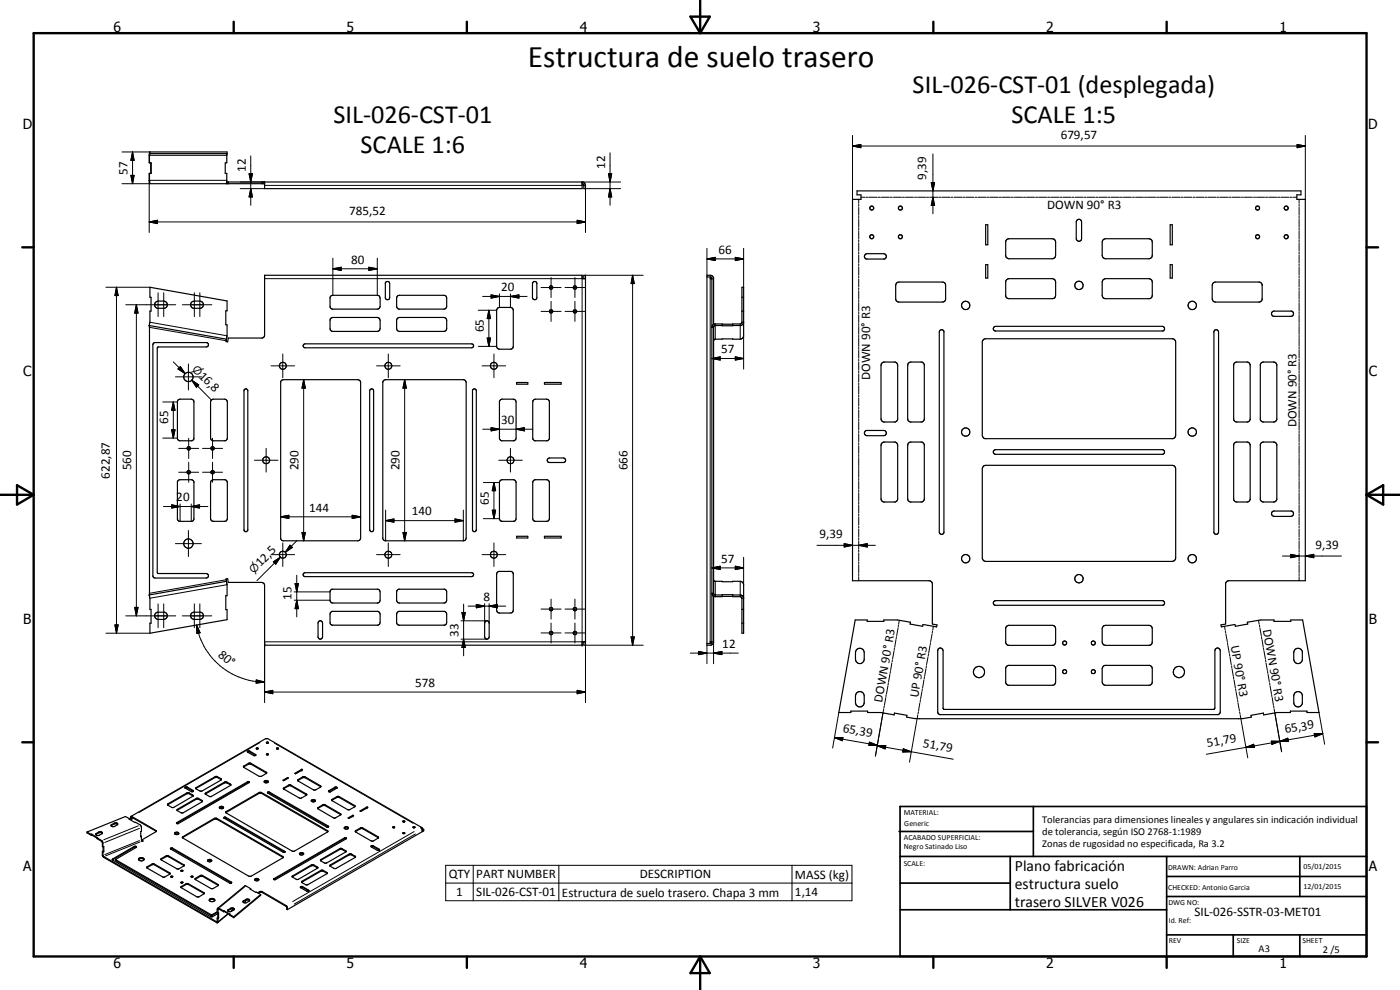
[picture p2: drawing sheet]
<svg xmlns="http://www.w3.org/2000/svg" width="420mm" height="297mm" viewBox="0 0 420 297" stroke-linecap="round" stroke-linejoin="round" font-family="sans-serif">
<g fill="none" stroke="#000" stroke-width=".35">
<path d="M44.8 54.1h.1M44.8 54.1l.1 .2M44.9 52v2.1M44.9 54.1v1M44.9 55.1h34.5M44.9 55.1h.1M45 45.6h23.1v3.3h-.5v3.1h.5l-.2 3.1M45 45.6l-.2 .8v2.5h.6v3.1h-.6v2.1M45 46.1l-.1 2.8M45 45.6v.5M45 46.1h23.1M45.2 48.9v3.1"/>
<path d="M68 54.6h107l.5 .4 .2 .6M68.3 54.6v.5M68.5 54.6v.5M79.4 54.6v2h95.3v-2M174.7 55.1l.5 .4v1.1h.5v-1M175.2 55.6h.5M257.2 57.3h133.2v1.2h-1.2v1.3h2.5v114.4l-23.3 .1-.6 .7v12.2l-1.4 .3 .2 .6 4-.7 .1 .5 3.8-.7-.2-.5 4.1-.7h3.9v.4h5.1v-.4h3.5l4.9 27.8h-3.6v-.4h-4.9v.4h-4l-4 .7-.1-.5-3.8 .6 .1 .6-3.8 .4h-95.8l-3.8-.4 .1-.6-3.8-.6-.1 .5-3.9-.7h-4v-.4h-5.1v.4h-3.6l5-27.8h3.6v.4h4.9v-.4h4.1l4 .7-.2 .5 3.8 .7 .1-.5 4.1 .7 .1-.6-1.4-.3v-12.2l-.6-.7-23.3-.1v-114.4h2.5v-1.3h-1.2zM259.7 76.4l.5-.3h5a.82 .82 0 0 1 .8 .7 .82 .82 0 0 1-.6 .9h-5.4a.82 .82 0 0 1-.3-1.3zM295.8 67.4h.6v6h-.6zM295.8 79.4h.6v4h-.6zM302.2 71.8l.6-.2 13.2 .1 .6 .3 .2 .6-.1 4.5-.9 .5h-13.2l-.8-.8v-4.4zM323.2 66a.79 .79 0 0 1 .9-.1 .79 .79 0 0 1 .5 .7v5a.8 .8 0 0 1-.8 .8 .8 .8 0 0 1-.8-.8v-5z"/>
<path d="M331.2 71.8l.6-.2 13.5 .2 .4 .4 .1 .4-.1 4.5-.9 .5h-13.2l-.6-.3-.2-.7v-4zM351.2 67.4h.6v6h-.6zM351.2 79.4h.6v4h-.6zM44.8 97.7l.2-1v-3.4h.3v-4.1h-.3v-3l23.1 4.1v3h-.3v4.2h.3l-.1 4.3M44.8 97.7h.1M44.8 97.7l23.2 4.1M44.8 97.7v80.8M46.6 90.8l.8-.5h1.7a1.09 1.09 0 0 1 1.1 1 1.09 1.09 0 0 1-.9 1.2h-2.1a1.1 1.1 0 0 1-.6-1.7zM57.4 90.8l.7-.4 1.9-.1a1.1 1.1 0 0 1 1.1 1 1.1 1.1 0 0 1-.9 1.2h-2.1a1.08 1.08 0 0 1-.7-1.7zM99.1 95.7l.8-.5h13.3l.6 .3 .3 .6v2.5l-.3 .6-.6 .2h-13.6l-.5-.4-.1-.4zM99.3 88.8l.6-.2h13.5l.4 .2 .3 .7v2.4l-.7 .9h-13.8l-.5-.5-.1-.4v-2.4zM115.9 84.6l.7-.1 .4 .6v4.2a.67 .67 0 0 1-.6 .6 .67 .67 0 0 1-.8-.4v-4.6z"/>
<path d="M119.3 95.5l.6-.3 13.5 .1 .4 .2 .3 .6-.1 2.7-.2 .4-.6 .2h-13.5l-.4-.2-.3-.6v-2.5zM119.3 88.8l.6-.2 13.7 .1 .5 .8-.1 2.7-.6 .6h-13.7l-.7-.9v-2.4zM149.3 92.5l.6-.3h3.3l.8 .5v11.2v.5l-.6 .3-3.5 .1-.6-.3-.2-.4-.1-11zM160.1 84.6l.6-.1 .4 .4v4.6a.67 .67 0 0 1-.7 .4 .67 .67 0 0 1-.6-.6v-4.2zM175.2 83.6v-1h.5v111h-.5v-1M175.7 83.6h-1v-1h-95.3l-.1 18.4-.7 .4h-10.1l-.2 1.2-.5-.1 .2-.7M212.2 83.1h1.1l.3 .3v109.3l-.3 .4h-1.1M213.1 83.1v.5h.5M214.2 97.3v-13.9l-.6-.7-1.4-.1v111h1.2l.8-.8v-13.9M214.7 97.2v.5M216.7 97.7h-2.2l-.3 .4v80l.3 .4h2.2M216.7 97.3h3.2"/>
<path d="M222.7 96.7v-10.5h.5l-.2 15-.8 .6h-7.7l-.3 .4M222.7 93.3h.5M222.7 96.7h.5l-.4 .8-.4 .2h-2.5M222.7 89.2h.5M222.7 96.7l-.5 .5h-2.3v.5h-3.2v-.5h-2.3l-.7 .6-.1 .4h.6M269.2 84.8l.6-.2 13.4 .1 .6 .7-.1 4.7-.5 .5h-.4h-13.4l-.5-.5-.1-.5v-4zM282.1 99.1l.8-.1 .4 .4v60.4a.71 .71 0 0 1-.8 .5 .71 .71 0 0 1-.6-.7v-60zM298.3 98.2l.5-.3h50a.72 .72 0 0 1 .7 .6 .72 .72 0 0 1-.5 .8h-50.4l-.5-.6zM302 84l.8-.4 13.2 .1 .6 .3 .2 .6v4a.94 .94 0 0 1-1 1l-13.4-.1-.6-.6v-4.5zM331.2 83.9l.6-.3 13.2 .1a.95 .95 0 0 1 .8 .9v4a.93 .93 0 0 1-1 1l-13.4-.1-.6-.9v-4zM364 85l.8-.4 13.4 .1 .6 .7-.1 4.7-.5 .5h-.4h-13.4l-.4-.3-.2-.7v-4zM364.4 99.2a.69 .69 0 0 1 .8-.3 .69 .69 0 0 1 .5 .7v60a.71 .71 0 0 1-.6 .7 .71 .71 0 0 1-.8-.5z"/>
<path d="M381.8 93.6l.4-.3h5.4a.82 .82 0 0 1 .6 .8 .82 .82 0 0 1-.6 .8h-5.4a.8 .8 0 0 1-.4-1.3zM46.1 103l.3-.2h15.6a.66 .66 0 0 1 .6 .7 .66 .66 0 0 1-.7 .6h-14.4l-.3 .3v67.3l.2 .4h14.5a.68 .68 0 0 1 .7 .7 .68 .68 0 0 1-.7 .6h-15.3h-.4l-.3-.6v-69.4zM73.4 116.8l.6-.1 .4 .4v42l-.4 .4h-.4l-.4-.4v-42zM84.3 114.3l.7-.4h22.4l.7 .4 .1 47.1-.4 .8-22.8 .1-.4-.1-.4-.5zM91.1 103.4l.5-.2h50a.59 .59 0 0 1 .5 .6 .59 .59 0 0 1-.5 .6h-50l-.6-.5zM111.1 116.9l.6-.2 .4 .6v41.6a.59 .59 0 0 1-.6 .6 .59 .59 0 0 1-.6-.6zM115.1 114.2l.6-.3h23.4l.7 .4 .1 47.1-.4 .8-23.8 .1-.4-.1-.4-.5v-47.1zM141.9 116.9l.5-.2 .5 .4v42l-.3 .4h-.4l-.4-.4zM155.1 114.8h3.3v.5h-3.3zM163.4 114.8h5v.5h-5zM264.6 109l.6-.4h3.4l.8 .8v16.5l-.8 .7h-3.4l-.7-.5-.1-16.5zM272.6 109l.6-.4h3.4l.8 .8v16.5l-.8 .7h-3.4l-.7-.5-.1-16.5z"/>
<path d="M295.2 101.9l.4-.3 56.6 .1 .6 .9-.1 28.5-.7 .5-56.7-.1-.5-.9v-28zM370.4 109l.6-.4h3.4l.8 .8v16.5l-.8 .7h-3.4l-.8-.7v-16.5zM378.4 109l.6-.4h3.4l.8 .8v16.5l-.8 .7h-3.4l-.7-.5-.1-16.7zM53.5 120l.5-.2h3.4l.6 .2 .2 .4v11.3l-.6 .5h-3.8l-.6-.5v-11.3zM63.4 120l.6-.2h3.4l.6 .2 .2 .4v11l-.1 .5-.5 .3h-3.8l-.6-.5v-11.1zM150.1 120l.6-.2h3.3l.6 .2 .2 .4 .1 11-.1 .5-.5 .3h-3.8l-.6-.5v-11.3zM160 120.2l.7-.4h3.3l.5 .1 .4 .5v11.3l-.7 .5h-3.7l-.5-.3zM164.4 137.7l.5-.3h4.2a.68 .68 0 0 1 .7 .7 .68 .68 0 0 1-.7 .7h-4.2a.66 .66 0 0 1-.6-.4 .66 .66 0 0 1 .1-.7zM259.7 129.4l.3-.2h5.4a.8 .8 0 0 1 .6 .8 .8 .8 0 0 1-.8 .7h-5a.79 .79 0 0 1-.7-.5 .79 .79 0 0 1 .2-.8zM264.8 132.8l.4-.2h3.4l.8 .8v16.5l-.8 .7h-3.4l-.7-.5-.1-16.5zM272.6 133l.6-.4h3.4l.8 .8v16.5l-.8 .7h-3.4l-.7-.5-.1-16.5zM295.2 139.8l.6-.2h56l.7 .2 .3 .8-.1 27.3-.9 .5-56.5-.1-.5-.9v-26.8z"/>
<path d="M298.3 135.2l.5-.3h50a.72 .72 0 0 1 .7 .6 .72 .72 0 0 1-.5 .8h-50.4l-.5-.6zM370.4 133l.6-.4h3.4l.8 .8v16.5l-.8 .7h-3.4l-.8-.7v-16.5zM378.4 133l.6-.4h3.4l.8 .8v16.5l-.8 .7h-3.4l-.7-.5-.1-16.7zM53.5 144.2l.3-.3h3.8l.6 .7v11.2l-.4 .5-3.8 .1-.4-.1-.4-.5v-11.2zM63.4 144.2l.4-.3h3.8l.6 .7v11l-.4 .7-3.8 .1-.6-.2-.2-.4v-11zM150.1 144.2l.4-.3h3.8l.5 .7 .1 11-.4 .7-3.8 .1-.4-.1-.4-.5v-11.2zM160 144.4l.5-.5h3.7l.7 .7v11.2l-.4 .5-3.8 .1-.7-.4zM381.8 153.5l.4-.2h5.4a.82 .82 0 0 1 .6 .9 .82 .82 0 0 1-.8 .7h-5a.82 .82 0 0 1-.7-.5 .82 .82 0 0 1 .1-.9zM44.8 178.5h.1M44.8 178.6h.1M44.8 178.5v.1M68 174.4l.1 4.3h-.3v4.2h.3v3l-23.1 4.1v-3h.3v-4.2h-.3l-.2-4.2"/>
<path d="M68 174.4l-.2-.7 .5-.1 .2 1.2h10.1l.7 .4 .1 18.4h95.3v-1h1M68 174.4l-23.2 4.1M91.2 172l50.4-.2a.59 .59 0 0 1 .5 .6 .59 .59 0 0 1-.5 .6h-50a.59 .59 0 0 1-.6-.4 .59 .59 0 0 1 .2-.6zM99.1 177.2l.5-.4h13.8l.4 .2 .3 .6v2.5l-.3 .6-.6 .2h-13.6l-.5-.4-.1-.4zM119.3 177l.4-.2h13.7l.4 .2 .3 .6-.1 2.7-.4 .5-.4 .1-13.7-.1-.5-.7v-2.5zM149.5 171.5l3.9-.1 .6 .4v11.3v.4l-.6 .4h-3.5l-.6-.2-.2-.4-.1-11zM155.1 160.9h3.3v.5h-3.3zM163.4 160.9h5v.5h-5zM214.2 173.9l.3 .5h7.7l.8 .6 .2 15h-.5v-10.5M214.2 178h-.6a1.01 1.01 0 0 0 1.1 1M214.7 179h2v-.6h3.2v.6h2.3l.5 .5M214.7 178.5v.5"/>
<path d="M216.7 178.9h3.2M219.9 178.5l2.7 .1 .6 .9h-.5M46.6 184.1l.6-.4h2.1a1.09 1.09 0 0 1 .9 1.2 1.09 1.09 0 0 1-1.1 .9h-1.7a1.1 1.1 0 0 1-.8-1.7zM57.4 184.1l.7-.4h2.1a1.1 1.1 0 0 1 .9 1.2 1.1 1.1 0 0 1-1.1 .9h-1.7a1.1 1.1 0 0 1-1-.6 1.1 1.1 0 0 1 .1-1.1zM95.6 186.6l.6-.3 .6 .4v4.4a.68 .68 0 0 1-.7 .7 .68 .68 0 0 1-.6-.7zM99.1 183.9l.5-.5h13.8l.5 .5 .2 .4v2.5l-.3 .6-.4 .2h-13.8l-.5-.4-.1-.4zM119.3 183.7l.4-.3h13.7l.5 .5 .2 .4-.1 2.7-.6 .6h-13.7l-.4-.2-.3-.6v-2.5zM145.6 186.6a.67 .67 0 0 1 .7-.3 .67 .67 0 0 1 .5 .6v4.2a.68 .68 0 0 1-.7 .7 .68 .68 0 0 1-.7-.7zM213.6 192.6h-.5v.5M222.7 182.8h.5M222.7 187h.5M257 195a1.32 1.32 0 0 1 1.4-.4 1.32 1.32 0 0 1 1 1.2v2a1.31 1.31 0 0 1-1.3 1.3 1.31 1.31 0 0 1-1.4-1.3v-2z"/>
<path d="M281.5 194.8a.82 .82 0 0 1 .9-.4 .82 .82 0 0 1 .6 .8v17.4l.4 .3h80.8l.4-.5v-17.2a.8 .8 0 0 1 .8-.8 .8 .8 0 0 1 .8 .8v18.4l-.6 .8h-83.6l-.5-.4-.1-.4zM298.3 180.5l.5-.3h50a.72 .72 0 0 1 .7 .6 .72 .72 0 0 1-.5 .8h-50.4l-.5-.6zM302 188l.8-.4 13.2 .1 .6 .3 .2 .6-.1 4.5-.4 .4-.5 .1-13.4-.1-.6-.7v-4.4zM331.2 187.8l.6-.2h13l.8 .4 .2 .6v4l-.1 .5-.4 .4-13.5 .1a1 1 0 0 1-1-1v-4zM331.2 199.9l.4-.3 13.7 .1 .4 .5 .1 .4-.1 4.5-.7 .5h-13.4l-.4-.2-.4-.8v-4zM388.7 194.8a1.33 1.33 0 0 1 2.2 .7v2.6a1.31 1.31 0 0 1-1.5 1 1.31 1.31 0 0 1-1.1-1.3v-2zM257.2 207.8a1.3 1.3 0 0 1 1.4-.2 1.3 1.3 0 0 1 .8 1.2v2a1.31 1.31 0 0 1-1.3 1.3 1.31 1.31 0 0 1-1.4-1.3v-2zM302 200l.6-.4h13.4l.6 .4 .2 .6v4.3l-.8 .7h-13.4l-.8-.7v-4.5zM388.7 207.8a1.33 1.33 0 0 1 2.2 .7v2.6a1.31 1.31 0 0 1-1.5 1 1.31 1.31 0 0 1-1.1-1.3v-2zM55.6 236.4h.6l1.8 1M55.6 236.5v-.3l.5-.1 1.8 1.1 .1 .3M55.6 236.5l1.8 1h.6"/>
<path d="M55.9 236.3l-.3 .2M57.9 238.9l-1.1-.7h-.7l-5.8 3.3M58.7 236.5h.1M61.6 238l5.8-3.3h.7l1.1 .6v.3l-5.8 3.4h-.5l-1.3-.7zM66.4 234l-.1-.4-1.2-.6h-.4l-6 3.5M66.4 234l-1.3-.8h-.4l-5.9 3.4M66.4 234l-6 3.4-1.7-.9M69.2 235.6l-1.1-.7h-.7l-5.8 3.4M73.1 230.2l1.5-.9 .6-.1 4.8 2.8M73.1 230.2l4.8 2.8 .6-.1 1.5-.9M73.1 230.2v-.3l1.5-.9h.6l4.7 2.7 .1 .3M74.2 225.6l.1 .1"/>
<path d="M74.2 225.6l.2-.3h.5l1.9 1.3M74.3 225.7l1.8 1 .7-.1M74.6 225.5l-.3 .2M74.7 225.5l2 1.1M74.7 225.5l-.4 .1M74.8 234.8l-.4-.1-21.3 12.4M77 224.7h.4M77.5 224.5l-.5-.1v.3M77.5 224.5v.1M77.5 224.6l-.5 .1M79.3 234.7l.4-.3 .8 .3M79.3 234.7v-.1a.67 .67 0 0 1 .6-.4 .67 .67 0 0 1 .6 .4v.1"/>
<path d="M79.3 234.7l.6 .2 .6-.2M80 226.2l.5 .2-.3 .1zM80 226.4h.5M80 222.9h.5M80.3 237.7v.1M80.3 237.9h.5l17.8 10.3M80.3 237.7h.5l17.8 10.4-.6 .1-17.7-10.2zM83.1 224.7h.4M83.6 224.6l-.1 .1M83.6 224.5l-.5-.1v.3M83.6 224.5v.1M85.1 236.7l1.5-.9h.6l4.8 2.7"/>
<path d="M85.1 236.7l.1-.3 1.5-.9h.5l4.7 2.7 .1 .3M85.1 236.7l5 2.8 1.9-1M86.3 233.3v.2M86.3 233.3l.3 .1-1.5 .8M86.3 233.3l-1.4 .8 .2 .1M86.3 233.5h.1M86.3 233.5l-1.2 .7M88.5 232l2.1-1.2 .2 .1-2.1 1.3zM89.4 234.2l1.4-.9h.6l4.9 2.8M89.4 234.3l4.9 2.8 2-1M89.4 234.3v-.3l1.4-.9 .6-.1 4.8 2.8 .1 .3M90.6 230.8v.3"/>
<path d="M98.6 237.3l2-1.2 .6 .2-2 1.3-.5-.1zM101.1 236.5l-.5-.1-1.9 1.1M26.1 249.6l1.3 .8M26.1 249.6v.3l1.3 .7M27.4 250.4v.2M27.5 250.5l-.1 .1M27.5 250.3v.2M27.5 250.3l-.1 .1M27.5 250.5l1.6 1M27.5 250.3l1.8 1-.2 .1M29.1 251.4l1.5 .8M29.1 251.4v.2l1.5 .9"/>
<path d="M30.6 252.5l.1 1.5h.4v1.6M30.6 252.2l.3 .6v2.6M30.6 252.2v.3M30.7 250l-.9-.2-1 .6M30.7 250l-.2-.4h-.6l-1 .5-.1 .3M30.7 255.5v1.1l.4 .7M30.7 256.5l.2 .2M30.7 255.5l.2 .2M30.7 250l-1.2 .7-.7-.3M30.9 256.7l.2 .3M30.9 255.7v1M30.9 255.4l.2 .2"/>
<path d="M30.9 255.4l-.2 .1M31.1 257v.3M31.1 257l33.9 19.6M31.1 257.3l33.9 19.5M31.1 255.6l-.2 .1M33.4 247.5l1.1-.6h.6l.2 .3-1.2 .8-.7-.1zM34.7 257.9l28.7 16.5 1.8-.8M35.3 247.4l-.7-.3-1.3 .7M38.9 245.7l-.1 .1 3.3 1.7 .2 .3 .1 1.6-.2 .1v1.6l.2-.1M38.9 245.7v.2M38.9 245.7l-1.2-.7-11.6 4.6M39.3 245l7.6 4.3-4.3 2.7"/>
<path d="M39.3 245l-.2 .7 .3 .2M39.3 245l40.4-23.4h.6l46.3 26.7M39.4 245.9l.1-.7 7.4 4.3M40 245.5l-.6 .4M40.9 254.3l-.1-.4-.5 .1-6.6 3.9 29.5 17.1h.6l1.6-.8M40.9 254.3l-6.1 3.5-.1 .4 28.7 16.5 1.8-.9M40.9 254.3l-.6-.1-6.6 3.8M41.6 257.9a.83 .83 0 0 1 .8-.6 .83 .83 0 0 1 .8 .6M41.6 257.9a1.04 1.04 0 0 0 1.6 0M41.6 257.9a1.08 1.08 0 0 1 1.7 0M42.2 250.9l.2 .1M42.4 251v1.1l.3 .3"/>
<path d="M42.6 252l.4 .3h-.4M42.6 252v.3M48.3 257.9l1.7-.9h.4l4.9 2.8M48.3 257.9l4.9 2.8h.4l1.7-1M48.3 257.9l.1-.3 1.6-.9h.4l4.8 2.8 .1 .2M50.3 241.3l5.8-3.4h.7l1.2 .8-.1 .2-5.7 3.3h-.7l-1.2-.6zM51.1 254.6l.7-.1 17.7 10.4-.6 .1zM51.2 254.7h.6l17.7 10.2M52.4 250.2l.4 .2 .8-.2M52.4 250.2v-.1a.64 .64 0 0 1 .7-.4 .64 .64 0 0 1 .5 .5M52.4 250.2l.5-.3 .7 .3M52.9 246.9l21.5-12.4 .4 .1-21.3 12.5z"/>
<path d="M53 247.1h.1M54.8 251.4l9.5-5.6 .6-.1 20.1 11.6M54.8 251.4l20 11.5h.6l9.6-5.7M54.8 251.4l.1-.4 9.4-5.5h.6l20.1 11.7M60.7 240.5v-.3l-1.1-.6h-.7l-5.7 3.2v.4M60.7 240.5l-5.7 3.3h-.7l-1.1-.6M60.8 240.5l-1.2-.7h-.7l-5.7 3.4M62.3 258.3l.4-.2 .8 .2M62.4 258a.63 .63 0 0 1 .6-.2 .63 .63 0 0 1 .5 .6 .68 .68 0 0 1-.7 .2 .68 .68 0 0 1-.5-.5zM65.9 242.4a.6 .6 0 0 1 .6-.5 .6 .6 0 0 1 .5 .5M65.9 242.4a.87 .87 0 0 0 1.1 0M65.9 242.4l.4-.2 .7 .2"/>
<path d="M67.2 245.3l.1 .2M67.3 245.5l.5-.1 17.7 10.3M67.3 245.2h.3l17.9 10.2v.3h-.5l-17.7-10.2M67.3 245.2l-.1 .1M67.8 243.8l10.4-5.8 20.2 11.6M67.8 243.8l20.2 11.6 10.4-5.8M67.8 243.8l.1-.3 9.9-5.7 .5-.1 20 11.5 .1 .4M85 257.2h.1M89.9 256.3l.4-.2 .8 .2M89.9 256.3v-.1a.64 .64 0 0 1 .6-.4 .64 .64 0 0 1 .6 .5M89.9 256.3l.4 .2 .8-.2M93.5 240.4l-.1-.1a.62 .62 0 0 1 .7-.4 .62 .62 0 0 1 .5 .5"/>
<path d="M93.5 240.4l.5 .2 .6-.2M93.5 240.4l.3-.2 .8 .2M95.4 242.6l1.9-1 5 2.9M95.4 242.4l1.9-1 4.9 2.7 .1 .3-1.6 1h-.6l-4.6-2.7zM99.6 240.2l1.9-1 5 2.8M99.6 240.2l5 2.8 1.9-1M99.6 240.2l.1-.4 1.8-.9 4.9 2.8 .1 .3M103.3 248.5l.6-.2 .7 .2M103.4 248.2l.8-.1 .4 .2a.63 .63 0 0 1-.7 .5 .63 .63 0 0 1-.6-.5zM103.8 255.6l-5.7 3.3h-.7l-1.2-.7M103.8 255.6l-1.3-.8h-.4l-5.9 3.4M103.8 255.6l-.1-.4-1.2-.6h-.4l-5.8 3.3-.1 .3"/>
<path d="M103.9 251.7l-21.2 12.2h-.5M103.9 251.6h-.5l-21.2 12.3M104 251.5l-.6-.1-21.3 12.3 .1 .2M104 251.5h.1M104 251.5l-.1 .2M105.9 244.6l.2 .1-1.4 .8M105.9 244.6l-1.4 .8 .2 .1M105.9 244.6v.2l-1.2 .7M106.6 257.2l-5.8 3.4h-.5l-1.3-.8M106.6 257.2l-1.1-.7h-.7l-5.8 3.3M106.6 257.2v-.3l-1.1-.7h-.7l-5.7 3.3-.1 .3M106.7 249.6l1.6-1h.4l4.9 2.8"/>
<path d="M106.7 249.6l4.8 2.7h.6l1.5-1M106.7 249.6l.1-.4 1.8-.9 5 2.8v.2M110.1 242.1l.3 .1-2.2 1.3M110.1 242.1l-2.1 1.2 .2 .2M110.1 242.1v.3l-1.9 1.1M111.4 254h.6l1.9 1.1M111.4 254l1.8 1.1h.7M111.4 254v-.2h.6l1.8 1 .1 .3M117.9 248.3h.5M117.9 248.3v-.2l.4-.1 .1 .2-.1 .2M117.9 248.3l.4 .1M121 250.1v-.3l.4 .1v.2"/>
<path d="M121 246.6v-.3h.3l.2 .1-.1 .2M121 250.1h.4M121 246.6h.4M124 248.1l.3-.1 .2 .2-.2 .2zM124 248.3h.4M126.6 248.8l.3 .2M126.7 248.6l-.1-.3h-.3l.3 .4 .1 .9-40.4 23.3M126.7 248.6l.5 .2M126.7 248.6l-.1 .1M126.7 249.3l.2 .1M126.9 249v.4M127.2 248.8l-.3 .2"/>
<path d="M127.2 248.8v.5l-.3 .1M44.1 260.4l1.9-1 5 2.8M44.1 260.4l4.8 2.8h.4l1.7-1M44.1 260.4l.1-.3 1.8-.9 4.9 2.7 .1 .3M51.3 263.1a.28 .28 0 0 1 .3-.3 .28 .28 0 0 1 .2 .3M51.3 263.1h.5M54.3 264.7l.6 .1-.4 .2zM54.3 266.3l2-1 4.9 2.8M54.3 266.3l4.9 2.8h.6l1.4-1M54.3 266.3l.1-.3 1.6-.9h.4l4.8 2.7v.3M54.4 261.4h.4M54.4 264.9h.4"/>
<path d="M54.9 261.2l-.5-.1v.3M54.9 261.2v.1M54.9 261.3l-.5 .1M57.4 262.9l.5 .2-.4 .1zM57.4 263.1h.4M58.6 263.8l1.5-.9h.6l4.8 2.8M58.6 263.6l1.5-.9 .6-.1 4.9 3-1.6 1h-.6l-4.7-2.7zM62.8 270.2a1.04 1.04 0 0 1 1.7 0M62.8 270.2a.84 .84 0 0 1 .8-.7 .84 .84 0 0 1 .9 .7M62.8 270.2a1.23 1.23 0 0 0 1.7 0M65 276.6h.1M65 276.6v.2"/>
<path d="M65.1 276.6h.1M65.2 276.5l.2 .1M65.2 275.5l-.1 1.1M65.2 275.5h.2M65.3 272.5l-.1 1.4 .2 .1M65.4 275.3l.2 .1M65.4 275.3l-.2 .2M65.4 274v1.3M65.4 274l.2-.1v1.5M65.4 275.5v1.2l-.1 .2M65.6 275.4l-.2 .1M65.7 272.8h-.3v1.2"/>
<path d="M65.7 272.5h-.4M65.7 272.5l1.4 .8M65.7 272.5v.3M65.7 272.8l1.4 .8M67.1 273.3v.3M67.3 273.5l-.2 .1M67.3 273.3v.2M67.3 273.3h-.2M67.3 273.5l1.6 .9M67.3 273.3l1.7 1h-.1M68.5 274.2l-3.1 2.6h-.4M68.9 274.3v.3l1.2 .7"/>
<path d="M68.9 274.3l1.2 .8M70.1 275.1v.2M70.2 272.8l-.7 .6M70.2 272.8l.1 .1M70.2 272.8l-.8-.1-1 .6M70.3 272.9l-1.2 .7-.7-.3M70.3 272.9l-.1-.4-.7-.1-1.1 .6v.3M73 270.3l.8-.4a.67 .67 0 0 1 1.1 .3l-1.2 .7-.6-.1zM74 270l-.4 .2M74.9 270.3l-.8-.3-1.1 .6M75.2 266.6l-1.4-.8-.4 .1-8.1 6.6M75.2 266.6l-.2 .1 3.2 1.7"/>
<path d="M75.2 266.6v.2M76.5 264l.4-.2 .8 .2M76.5 263.7l.7-.1 .5 .3a.7 .7 0 0 1-1.3 0zM77.3 267.9l.8-.4h.5l7.4 4.3 .3 .5v.6M77.5 268l.6-.3 .5 .1 7.3 4.2 .2 .8 .2 .1M78.2 268.4v.2l-8.1 6.7M78.2 268.4l-8.1 6.7M82.2 263.9h.1M90.2 266.1l.6-.1 1.9 1.3-.3 .2-.4-.1-1.8-1zM90.2 266.3h.6l1.8 1M90.5 264.5l5.8-3.3h.7l1.2 .7v.2l-5.8 3.3h-.7l-1.1-.6zM92.6 267.3h.1"/>
<path d="M95.3 260.5l-1.1-.7h-.7l-5.8 3.3M95.3 260.5l.1-.2-1.2-.8h-.7l-5.7 3.3-.1 .3M95.3 260.5l-5.7 3.3h-.7l-1.2-.7M98.2 262.1l-1.2-.7h-.7l-5.8 3.4"/>
<circle cx="261.6" cy="71" r=".61"/>
<circle cx="261.6" cy="62.4" r=".6"/>
<circle cx="270.2" cy="71" r=".59"/>
<circle cx="270.2" cy="62.4" r=".6"/>
<circle cx="377.4" cy="71" r=".61"/>
<circle cx="377.4" cy="62.4" r=".6"/>
<circle cx="386" cy="71" r=".61"/>
<circle cx="386" cy="62.4" r=".6"/>
<circle cx="165.4" cy="93.4" r=".49"/>
<circle cx="165.4" cy="86.3" r=".5"/>
<circle cx="172.5" cy="93.5" r=".49"/>
<circle cx="172.5" cy="86.3" r=".51"/>
<circle cx="289.8" cy="91.6" r="1.25"/>
<circle cx="323.8" cy="85.6" r="1.26"/>
<circle cx="357.8" cy="91.6" r="1.26"/>
<circle cx="56.6" cy="113.1" r="1.41"/>
<circle cx="84.9" cy="109.7" r="1.05"/>
<circle cx="116.5" cy="109.7" r="1.04"/>
<circle cx="148.2" cy="109.8" r="1.03"/>
<circle cx="56.6" cy="134.5" r=".49"/>
<circle cx="63.8" cy="134.5" r=".51"/>
<circle cx="79.9" cy="138.1" r="1.03"/>
<circle cx="153.2" cy="138.1" r="1.04"/>
<circle cx="289.8" cy="129.6" r="1.25"/>
<circle cx="357.8" cy="129.6" r="1.25"/>
<circle cx="56.6" cy="141.7" r=".49"/>
<circle cx="63.8" cy="141.7" r=".5"/>
<circle cx="56.6" cy="163.1" r="1.41"/>
<circle cx="84.9" cy="166.4" r="1.04"/>
<circle cx="116.5" cy="166.4" r="1.04"/>
<circle cx="148.2" cy="166.4" r="1.05"/>
<circle cx="289.8" cy="167.6" r="1.25"/>
<circle cx="323.8" cy="173.6" r="1.24"/>
<circle cx="357.8" cy="167.6" r="1.26"/>
<circle cx="165.4" cy="182.8" r=".5"/>
<circle cx="165.4" cy="189.9" r=".5"/>
<circle cx="172.5" cy="182.8" r=".51"/>
<circle cx="172.5" cy="189.9" r=".5"/>
<circle cx="319.5" cy="192.9" r=".6"/>
<circle cx="328.1" cy="192.9" r=".61"/>
<circle cx="293.8" cy="201.6" r="1.7"/>
<circle cx="319.5" cy="201.5" r=".6"/>
<circle cx="328.1" cy="201.5" r=".61"/>
<circle cx="353.8" cy="201.6" r="1.68"/>
<circle cx="80.3" cy="222.9" r=".26"/>
</g>
<g fill="none" stroke="#000" stroke-width=".3">
<path d="M36.6 55.1h8.3M36.6 45.6h8.4M39.3 52.6h.9l-.4 2.5zM39.8 45.6l.4 2.5h-.9zM39.8 45.6v9.5M44.8 46.6h23.3M44.8 54.1v15.7M44.9 54.1h23.2M72.1 56.6h7.3M72.1 54.6h7.3M74.7 52.1h1.1l-.5 2.5zM75.3 56.6l.5 2.5h-1.1z"/>
<path d="M75.3 46.8v14.8M78.6 54.6v.5M79.4 55.6h95.3M174.7 54.6h11.6M182.6 52.1h1l-.5 2.5zM183.1 56.6l.5 2.5h-1zM183.1 45.8v15.8M186.3 56.6h-10.6v13.2M255.9 43.8l2.4-.5v1zM255.9 43.8h135.8M255.9 40.6v19.2M257.7 59.8v1.2"/>
<path d="M258.4 59.2h1.2M259.9 59.2h.7M260.8 59.2h2.5M263.6 59.2h.6M264.5 59.2h2.4M267.2 59.2h.6M268.1 59.2h2.4M270.8 59.2h.6M271.7 59.2h2.4M274.5 59.2h.6M275.4 59.2h2.4M278.1 59.2h.6"/>
<path d="M279 59.2h2.4M279.5 54.8h1l-.5 2.5zM280 59.2l.5 2.4h-1zM280 46.2v17.9M281.7 59.2h.7M282.6 59.2h2.5M285.4 59.2h.6M286.3 59.2h2.4M289 59.2h.6M289.9 59.2h2.4M292.6 59.2h.6M293.5 59.2h2.4"/>
<path d="M296.2 59.2h.7M297.2 59.2h2.4M299.9 59.2h.6M300.8 59.2h2.4M303.5 59.2h.6M304.4 59.2h2.5M307.2 59.2h.6M308 59.2h2.5M310.8 59.2h.6M311.7 59.2h2.4M314.4 59.2h.6M315.3 59.2h2.4"/>
<path d="M318 59.2h.7M319 59.2h2.4M321.7 59.2h.6M322.6 59.2h2.4M325.3 59.2h.6M326.2 59.2h2.5M329 59.2h.6M329.8 59.2h2.5M332.6 59.2h.6M333.5 59.2h2.4M336.2 59.2h.6M337.1 59.2h2.4"/>
<path d="M339.9 59.2h.5M340.8 59.2h2.4M343.5 59.2h.6M344.4 59.2h2.4M347.1 59.2h.7M348 59.2h2.5M350.8 59.2h.6M351.7 59.2h2.4M354.4 59.2h.6M355.3 59.2h2.4M358 59.2h.6M358.9 59.2h2.4"/>
<path d="M361.6 59.2h.7M362.6 59.2h2.4M365.3 59.2h.6M366.2 59.2h2.4M368.9 59.2h.6M369.9 59.2h2.4M372.6 59.2h.6M373.5 59.2h2.4M376.2 59.2h.6M377.1 59.2h2.4M379.8 59.2h.6M380.7 59.2h2.4"/>
<path d="M383.4 59.2h.7M384.4 59.2h2.4M387.1 59.2h.6M388 59.2h1.2M389.3 43.3l2.4 .5-2.4 .5zM389.9 59.8v1.2M391.7 40.6v19.2M44.8 66.6l2.5-.5v1zM44.8 66.6h130.9M99.9 77.5v11.1M113.2 77.5v11.1M173.2 66.1l2.5 .5-2.5 .5z"/>
<path d="M212.2 77.7l2.5-.5v1zM212.2 74.5v8.1M212.2 77.7h11M220.7 77.2l2.5 .5-2.5 .5zM223.2 74.5v11.7M257.7 61.3v.6M257.7 62.2v2.4M257.7 64.9v.6M257.7 65.8v2.4M257.7 68.5v.6M257.7 69.4v2.4M257.7 72.1v.5"/>
<path d="M257.7 72.9v2.4M257.7 75.6v.6M257.7 76.5v2.4M257.7 79.2v.6M389.9 61.3v.6M389.9 62.2v2.4M389.9 64.9v.6M389.9 65.8v2.4M389.9 68.5v.6M389.9 69.4v2.4M389.9 72.1v.5M389.9 72.9v2.4"/>
<path d="M389.9 75.6v.6M389.9 76.5v2.4M389.9 79.2v.6M31.8 86.2h13.2M35 86.2l.5 2.5h-1zM35 86.2v103.8M37.7 91.4h15M40.9 91.4l.5 2.5h-1zM40.9 91.4v93.4M44.9 98.2l23 4M45 96.7l23.1 4.1M47.4 87.8v7.2"/>
<path d="M49.1 87.8v7.2M54.7 91.4h8.9M58.3 87.8v7.2M60 87.8v7.2M79.4 83.6h95.3v109h-95.3v18.2M99.9 80.6l2.5-.4v1zM99.9 80.6h13.3M110.7 80.2l2.5 .4-2.5 .6zM143.5 93.1h5.5M144.9 88.9h13.3M146.7 93.1l.5 2.5h-1zM146.7 93.1v10.8"/>
<path d="M147.4 88.5l2.5 .4-2.5 .6zM149.9 88.2v4M153.2 88.9l2.5-.4v1zM153.2 88.2v4M162.4 93.4h6M162.4 86.3h6M165.4 83.3v6M165.4 90.4v6M169.6 93.4h5.9M169.6 86.3h5.9M172.5 83.3v6M172.5 90.4v6"/>
<path d="M175.7 82.6h17.3M189.9 82.6l.5 2.5h-1zM189.9 82.6v111M213.1 83.6v109M214.7 97.7v4.1M222.2 97.2v4.6M257.7 80.1v2.4M257.7 82.8v.6M257.7 83.7v2.3M257.7 86.4v.6M257.7 87.2v2.4M257.7 89.9v.6"/>
<path d="M257.7 90.8v2.4M257.7 93.5v.6M257.7 94.4v2.4M257.7 97.1v.6M257.7 98v2.3M389.9 80.1v2.4M389.9 82.8v.6M389.9 83.7v2.3M389.9 86.4v.6M389.9 87.2v2.4M389.9 89.9v.6M389.9 90.8v2.4"/>
<path d="M389.9 93.5v.6M389.9 94.4v2.4M389.9 97.1v.6M389.9 98v2.3M52 108.6l3.6 3.5M52.7 113.1h7.7M53.4 110.7l.7-.7 1.5 2.1zM54.1 110l1.5 2.1-2.2-1.4zM56.5 109.2v7.8M57.6 114.1l2 1.4-.6 .7zM57.6 114.1l1.7 1.8M57.6 114.1l5.8 5.9"/>
<path d="M81.4 109.8h7M84.9 106.2v7.1M91.1 113.9l.5 2.6h-1zM91.1 113.9v48.4M113 109.8h7.1M116.5 106.2v7.1M121.4 113.9l.6 2.6h-1.1zM121.4 113.9v48.4M143.5 103.9h5.5M144.7 109.8h7.1M146.2 101.4h1l-.5 2.5zM148.2 106.2v7.1"/>
<path d="M213.6 107.6l2.5-.5v.9zM213.6 107.6h9.6M220.7 107.1l2.5 .5-2.5 .4zM223.2 100.8v9.9M257.7 100.6v.7M257.7 101.5v2.4M257.7 104.2v.6M257.7 105.1v2.4M257.7 107.8v.6M257.7 108.7v2.4M257.7 111.4v.6M257.7 112.3v2.3"/>
<path d="M257.7 114.9v.7M257.7 115.8v2.4M257.7 118.5v.6M257.7 119.4v2.4M389.9 100.6v.7M389.9 101.5v2.4M389.9 104.2v.6M389.9 105.1v2.4M389.9 107.8v.6M389.9 108.7v2.4M389.9 111.4v.6M389.9 112.3v2.3"/>
<path d="M389.9 114.9v.7M389.9 115.8v2.4M389.9 118.5v.6M389.9 119.4v2.4M48.8 131.4h4.4M48.8 120.6h4.4M51.5 128.9h1l-.5 2.5zM52 120.6l.5 2.5h-1zM52 120.6v10.8M53.6 134.5h6M56.6 131.5v6M56.6 138.7v6"/>
<path d="M60.8 134.5h6M63.8 131.5v6M63.8 138.7v6M76.4 138.1h7M79.9 134.5v7.1M144.9 128.8h15M147.4 128.3l2.5 .5-2.5 .5zM149.7 138.1h7M153.2 134.5v7.1M154.9 128.8l2.5-.5v1zM257.7 122.1v.6M257.7 123v2.4"/>
<path d="M257.7 125.6v.7M257.7 126.5v2.4M257.7 129.2v.6M257.7 130.1v2.4M257.7 132.8v.6M257.7 133.7v2.4M257.7 136.4v.6M257.7 137.3v2.4M257.7 140v.6M389.9 122.1v.6M389.9 123v2.4M389.9 125.6v.7"/>
<path d="M389.9 126.5v2.4M389.9 129.2v.6M389.9 130.1v2.4M389.9 132.8v.6M389.9 133.7v2.4M389.9 136.4v.6M389.9 137.3v2.4M389.9 140v.6M49.1 152h13.3M51.6 151.5l2.4 .5-2.4 .4zM53.6 141.7h6M54 151.2v5.2"/>
<path d="M56.5 159.2v7.8M57.4 152l2.5-.5v.9zM57.4 151.2v5.2M60.8 141.7h6M84.2 155.1l2.5-.5v1zM84.2 155.1h24M90.6 159.8h1l-.5 2.5zM105.7 154.6l2.5 .5-2.5 .5zM115.7 156.2l2.5-.5v1zM115.7 156.2h23.4M115.7 153v9.3M120.9 159.8h1.1l-.6 2.5z"/>
<path d="M136.6 155.7l2.5 .5-2.5 .5zM139.1 153v9.3M145.1 155.6h4.8M145.1 144.8h4.8M147.7 153.1h1l-.5 2.5zM148.2 144.8l.5 2.4h-1zM148.2 144.8v10.8M257.7 140.8v2.5M257.7 143.6v.5M257.7 144.4v2.4M257.7 147.1v.6M257.7 148v2.4"/>
<path d="M257.7 150.7v.6M257.7 151.6v2.4M257.7 154.3v.6M257.7 155.2v2.3M257.7 157.9v.5M257.7 158.7v2.4M389.9 140.8v2.5M389.9 143.6v.5M389.9 144.4v2.4M389.9 147.1v.6M389.9 148v2.4M389.9 150.7v.6"/>
<path d="M389.9 151.6v2.4M389.9 154.3v.6M389.9 155.2v2.3M389.9 157.9v.5M389.9 158.7v2.4M52.7 163.1h7.7M67.9 173.9l-23 4.1M68.1 175.4l-23.1 4.1M81.4 166.4h7M82 168.6l2.1-1.4-1.3 2.1zM84.1 167.2l-7 7M84.9 162.9v7.1"/>
<path d="M87 163.6l.7 .7-2.1 1.4zM88.3 177.6h10.7M88.5 175.1h1.1l-.5 2.5zM89.1 172.6v12.5M89.1 162.2l-3.5 3.5M113 166.4h7.1M116.5 162.9v7.1M144.7 166.4h7.1M148.2 162.9v7.1M165.4 179.7v6.1M172.5 179.7v6.1M213.6 170.4l2.5-.5v1z"/>
<path d="M213.6 170.4h9.6M214.7 174.4v4.1M220.7 169.9l2.5 .5-2.5 .5zM222.2 174.4v4.6M223.2 167.2v8.2M245.2 163.6h17.5M253.4 163.1l2.5 .5-2.5 .5zM257.7 163.6l2.6-.5v1zM257.7 161.4v.6M257.7 162.3v2.4M257.7 165v.6M257.7 165.9v2.4"/>
<path d="M257.7 168.6v.6M257.7 169.5v2.3M257.7 172.1v.6M257.7 173v1.2M384.9 166.8h17.7M387.4 166.3l2.5 .5-2.5 .5zM389.9 161.4v.6M389.9 162.3v2.4M389.9 165v.6M389.9 165.9v2.4M389.9 168.6v.6M389.9 169.5v2.3"/>
<path d="M389.9 172.1v.6M389.9 173v1.2M391.7 166.8l2.6-.5v1zM31.8 190h13.2M34.5 187.5h1l-.5 2.5zM37.7 184.8h15M40.4 182.2h1l-.5 2.6zM47.4 181.2v7.1M49.1 181.2v7.1M54.7 184.8h8.9M58.3 181.2v7.1M59 187.5l1.1 2.4-1 .2z"/>
<path d="M59 187.5a20.7 20.7 0 0 0 20.4 17.1M60 181.2v7.1M88.3 180.1h10.7M89.1 180.1l.5 2.5h-1.1zM138.4 186.3h7.7M138.4 191.8h7.7M138.6 183.8h1l-.5 2.5zM139.1 191.8l.5 2.5h-1zM139.1 181.3v15.5M140.5 181.9h11.3M142.9 181.4l2.5 .5-2.5 .5zM145.4 181.1v5.8"/>
<path d="M146.8 181.9l2.5-.5v1zM146.8 181.1v5.8M162.4 182.8h6M162.4 189.9h6M165.4 186.9v6M169.6 182.8h5.9M169.6 189.9h5.9M172.5 186.9v6M175.7 193.6h17.3M175.7 192.6v18.2M189.4 191.1h1l-.5 2.5zM207.2 196h14.4"/>
<path d="M209.6 195.5l2.6 .5-2.6 .4zM212.2 193.6v5.5M214.2 196l2.5-.5v.9zM214.2 192.6v6.5M267.7 198.9l-.4 2.3M267.8 198l-.1 .5M268.3 195.4l-.4 2.3M268.4 194.5l-.1 .6M268.9 191.9l-.4 2.3M269.1 191.1l-.2 .5M269.5 188.4l-.4 2.4M269.7 187.6l-.1 .5"/>
<path d="M269.9 186.1l-.2 1.2M278 199.8l-.1 .5M278.5 197.1l-.4 2.3M278.7 196.3l-.2 .5M279.1 193.7l-.4 2.3M279.3 192.8l-.1 .6M279.7 190.2l-.4 2.3M279.9 189.4l-.1 .5M280.1 187.9l-.2 1.2M367.5 187.9l.2 1.2M367.7 189.4l.2 .5M367.9 190.2l.4 2.3"/>
<path d="M368.4 192.8l.1 .6M368.5 193.7l.4 2.3M369 196.3l.1 .5M369.1 197.1l.4 2.3M369.6 199.8l.1 .5M377.7 186.1l.2 1.2M378 187.6l.1 .5M378.1 188.4l.4 2.4M378.6 191.1l.1 .5M378.7 191.9l.4 2.3M379.2 194.5l.1 .6M379.3 195.4l.5 2.3"/>
<path d="M379.8 198l.1 .5M379.9 198.9l.5 2.3M76.9 204l2.5 .6-2.5 .4zM79.4 207.6l2.5-.5v1.1zM79.4 207.6h96.3M173.2 207.1l2.5 .5-2.5 .6zM251.7 213.8l-1.8 10.7M265.2 212.8l-2.5 14.1M265.4 211.9l-.2 .6M265.8 209.3l-.4 2.3M266 208.4l-.1 .6M266.5 205.8l-.4 2.4"/>
<path d="M266.6 204.9l-.1 .6M267.1 202.4l-.5 2.2M267.2 201.5l-.1 .6M275.5 214.5l-2.5 14.2M275.6 213.6l-.1 .6M276 211l-.3 2.3M276.2 210.1l-.1 .6M276.7 207.5l-.4 2.3M276.8 206.7l-.1 .6M277.3 204.1l-.4 2.3M277.4 203.2l-.1 .6M277.9 200.6l-.4 2.3"/>
<path d="M369.7 200.6l.5 2.3M370.2 203.2l.1 .6M370.4 204.1l.3 2.3M370.8 206.7l.1 .6M371 207.5l.4 2.3M371.4 210.1l.1 .6M371.5 211l.5 2.3M372 213.6l.1 .6M372.2 214.5l2.3 12.9M380.4 201.5l.1 .6M380.6 202.4l.3 2.2M381 204.9l.1 .6"/>
<path d="M381.2 205.8l.4 2.4M381.6 208.4l.1 .6M381.8 209.3l.4 2.3M382.2 211.9l.1 .6M382.4 212.8l2.2 12.8M395.8 213.8l1.7 9.5M56.1 237.9v.3M56.2 236.1v.3M56.8 237.9v.3M57.8 238.5v.3M57.9 237.2v.2M58.9 236.3v.2"/>
<path d="M58.9 239.6v.2M59.6 239.6v.2M61.8 237.9v.3M64.5 233v.3M65.3 233v.3M66.3 233.7v.1M67.4 234.7v.2M68.1 234.7v.2M69.2 235.3v.2M73.2 229.9v.2M74.3 234.6v.2M74.6 229v.3"/>
<path d="M74.9 225.3v.3M75.3 229v.3M76.7 226.4v.2M77.8 237.8v.2M78 222.8l-36.4 21M78.5 237.8v.2M79.9 231.7v.2M80.8 237.7v.2M82.4 223l41.6 24M85.2 236.4v.2M86.6 235.6v.2M87.3 235.6v.2"/>
<path d="M89.4 233.9v.2M90.8 233.1v.2M91.6 233.1v.2M91.9 238.3v.1M96.2 235.8v.2M98.7 237.2v.2M99.7 239.9v.2M100.5 236.2v.2M101.1 239.1v.2M101.8 239.1v.2M250.4 221.3h2.6l-.2 .9zM250.4 221.3l12.9 2.3"/>
<path d="M260.9 222.7l2.4 .9h-2.5zM263.3 223.8l2.5-.1-.2 1zM263.3 223.8l10.2 1.8M271.1 224.7l2.4 .9h-2.6zM273.5 225.6l12.6 2.2M373.9 224.2l2.3-.9 .3 1zM373.9 224.2l-11.9 2.1M381.5 222.4h2.6l-2.4 1zM384.1 222.4l2.4-.9 .2 1zM384.1 222.4l-10.2 1.8M394.4 220.1h2.6l-2.4 1zM397 220.1l-12.9 2.3"/>
<path d="M28.9 250.1v.2M29.6 249.7v.2M30.7 252.9l.2 .1M33.5 247.4v.2M33.8 257.7v.2M34.2 247v.2M34.8 258v.2M39.6 245.2l-.2 .2M40.3 254v.2M41.5 247.8l-10.4 4.2M41.9 252.2l-10.5 4.2M41.9 248.5l-10.5 4.3"/>
<path d="M42.1 252.6l-10.4 4.2M45.6 259.2v.3M46.3 259.2v.3M46.8 249.2v.2M48.4 257.6v.3M49.9 256.8v.2M50.4 241.2v.2M50.6 256.8v.2M51.8 254.5v.2M53.1 246.8v.3M53.2 242.8v.3M54.9 251v.2"/>
<path d="M55.1 259.5v.2M60.7 240.2v.2M64.3 245.6v.2M65.1 245.6v.2M67.8 245.2v.2M67.9 243.5v.3M84.9 257v.2M85.5 255.4v.3M93.5 259.5v.3M94.2 259.5v.3M95.5 242.3v.2M96.3 257.9v.2"/>
<path d="M96.8 241.5v.2M97.6 241.5v.2M98.3 249.3v.2M98.5 247.9v.2M99.1 259.5v.3M102 254.6v.2M102.2 244.1v.2M102.6 254.6v.2M103.4 251.4v.2M103.7 255.3v.1M104.8 256.3v.2M105.5 256.3v.2"/>
<path d="M106.4 241.7v.2M106.5 256.9v.2M106.8 249.3v.2M108.2 248.4v.3M108.9 248.4v.3M112 253.8v.2M113.5 251.1v.2M113.8 254.8v.3M124.3 249.5l-36.5 21M124.7 250.2l-36.4 21.1M133.8 259.6h121.9v10.7h-121.9zM142 259.6v10.7"/>
<path d="M167.7 259.6v10.7M237.7 259.6v10.7M44.2 260.1v.2M50.9 261.9v.2M54.4 266v.2M55.8 265.2v.2M56.5 265.2v.2M58.7 263.5v.3M60.1 262.7v.2M60.8 262.7v.2M61.2 267.8v.2M63.4 274.5v.2"/>
<path d="M63.7 274.5v.2M65.2 276.4l-.2 .2M65.4 265.3v.3M65.6 272.8h-.4M68.2 274.3l-2.6 2.1M68.5 272.9v.2M69.2 272.5v.3M69.4 264.7v.2M70.1 272.8l-.9 .7M73.1 270.3v.2M73.4 266.1l-7.3 6.1M73.8 269.9v.2"/>
<path d="M77.9 267.5v.3M78.6 267.5v.3M82.2 263.7v.2M87.8 262.8v.2M90.6 264.4v.3M90.8 266.1v.2M92.6 267.1v.2M95.2 260.1v.2M96.3 261.2v.2M97 261.2v.2M98.1 261.8v.2M133.8 265h121.9"/>
</g>
<g fill="#000">
<circle cx="44.9" cy="54.7" r=".18"/>
<circle cx="79.4" cy="54.6" r=".18"/>
<circle cx="174.7" cy="54.6" r=".18"/>
<circle cx="44.8" cy="97.7" r=".18"/>
<circle cx="213.6" cy="83.6" r=".18"/>
<circle cx="68" cy="101.8" r=".18"/>
<circle cx="68" cy="174.4" r=".18"/>
<circle cx="79.4" cy="193.6" r=".18"/>
<circle cx="174.7" cy="193.6" r=".18"/>
<circle cx="213.6" cy="192.6" r=".18"/>
<circle cx="90.6" cy="231.1" r=".18"/>
<circle cx="105.9" cy="244.8" r=".18"/>
<circle cx="110.1" cy="242.4" r=".18"/>
<circle cx="73.7" cy="270.2" r=".18"/>
</g>
<g fill="none" stroke="#000" stroke-width=".71">
<path d="M10.1 9.9h400v277.1h-400zM70.1 6.5v3.4M140.1 6.5v3.4M207.2 5h5.8l-2.9 4.9zM210.1 0v9.9M280.1 6.5v3.4M350.1 6.5v3.4M6.7 74.2h3.4M410.1 74.2h3.5M.1 148.5h10M5.1 145.6l5 2.9-5 2.9zM410.1 148.5h10"/>
<path d="M410.1 148.5l5-2.9v5.8zM6.7 222.7h3.4M410.1 222.7h3.5M70.1 287v3.4M140.1 287v3.4M210.1 287v10M210.1 287l2.9 5h-5.8zM280.1 287v3.4M350.1 287v3.4"/>
</g>
<g fill="none" stroke="#000" stroke-width=".51">
<path d="M269.8 249.5h40.3M270.1 242h140v45h-140zM270.1 257h140M303.2 257v16M310.1 242v15M350.1 257v30M390.1 257v12M270.1 265h33.1M270.1 273h80M350.1 269h60M350.1 263h60M350.1 280.5h60"/>
<path d="M370.1 280.5v6.5M390.1 280.5v6.5"/>
</g>
<g fill="#000">
<path d="M39.3 52.6h.9l-.4 2.5zM39.8 45.6l.4 2.5h-.9zM74.7 52.1h1.1l-.5 2.5zM75.3 56.6l.5 2.5h-1.1zM182.6 52.1h1l-.5 2.5zM183.1 56.6l.5 2.5h-1zM255.9 43.8l2.4-.5v1zM279.5 54.8h1l-.5 2.5zM389.3 43.3l2.4 .5-2.4 .5zM44.8 66.6l2.5-.5v1zM173.2 66.1l2.5 .5-2.5 .5zM212.2 77.7l2.5-.5v1z"/>
<path d="M220.7 77.2l2.5 .5-2.5 .5zM280 59.2l.5 2.4h-1zM35 86.2l.5 2.5h-1zM40.9 91.4l.5 2.5h-1zM99.9 80.6l2.5-.4v1zM110.7 80.2l2.5 .4-2.5 .6zM146.7 93.1l.5 2.5h-1zM147.4 88.5l2.5 .4-2.5 .6zM153.2 88.9l2.5-.4v1zM189.9 82.6l.5 2.5h-1zM54.1 110l1.5 2.1-2.2-1.4zM57.6 114.1l2 1.4-.6 .7z"/>
<path d="M91.1 113.9l.5 2.6h-1zM121.4 113.9l.6 2.6h-1.1zM146.2 101.4h1l-.5 2.5zM213.6 107.6l2.5-.5v.9zM220.7 107.1l2.5 .5-2.5 .4zM51.5 128.9h1l-.5 2.5zM52 120.6l.5 2.5h-1zM147.4 128.3l2.5 .5-2.5 .5zM154.9 128.8l2.5-.5v1zM51.6 151.5l2.4 .5-2.4 .4zM57.4 152l2.5-.5v.9zM84.2 155.1l2.5-.5v1z"/>
<path d="M90.6 159.8h1l-.5 2.5zM105.7 154.6l2.5 .5-2.5 .5zM115.7 156.2l2.5-.5v1zM120.9 159.8h1.1l-.6 2.5zM136.6 155.7l2.5 .5-2.5 .5zM147.7 153.1h1l-.5 2.5zM148.2 144.8l.5 2.4h-1zM82 168.6l2.1-1.4-1.3 2.1zM87 163.6l.7 .7-2.1 1.4zM88.5 175.1h1.1l-.5 2.5zM213.6 170.4l2.5-.5v1zM220.7 169.9l2.5 .5-2.5 .5z"/>
<path d="M253.4 163.1l2.5 .5-2.5 .5zM257.7 163.6l2.6-.5v1zM387.4 166.3l2.5 .5-2.5 .5zM391.7 166.8l2.6-.5v1zM34.5 187.5h1l-.5 2.5zM40.4 182.2h1l-.5 2.6zM59 187.5l1.1 2.4-1 .2zM89.1 180.1l.5 2.5h-1.1zM138.6 183.8h1l-.5 2.5zM139.1 191.8l.5 2.5h-1zM142.9 181.4l2.5 .5-2.5 .5zM146.8 181.9l2.5-.5v1z"/>
<path d="M189.4 191.1h1l-.5 2.5zM209.6 195.5l2.6 .5-2.6 .4zM214.2 196l2.5-.5v.9zM76.9 204l2.5 .6-2.5 .4zM79.4 207.6l2.5-.5v1.1zM173.2 207.1l2.5 .5-2.5 .6zM250.4 221.3h2.6l-.2 .9zM260.9 222.7l2.4 .9h-2.5zM263.3 223.8l2.5-.1-.2 1zM271.1 224.7l2.4 .9h-2.6zM373.9 224.2l2.3-.9 .3 1zM381.5 222.4h2.6l-2.4 1z"/>
<path d="M384.1 222.4l2.4-.9 .2 1zM394.4 220.1h2.6l-2.4 1z"/>
</g>
<text font-size="9.4" x="158.4" y="20">Estructura de suelo trasero</text>
<g font-size="7.9">
<text x="273.9" y="27.9">SIL-026-CST-01 (desplegada)</text>
<text x="100.1" y="36.9">SIL-026-CST-01</text>
<text x="303.6" y="36.9">SCALE 1:5</text>
<text x="108.2" y="45.9">SCALE 1:6</text>
</g>
<g font-size="4.7">
<text x="304.6" y="261.2">Plano fabricación</text>
<text x="304.6" y="266.6">estructura suelo</text>
<text x="304.6" y="272">trasero SILVER V026</text>
</g>
<g font-size="4.2">
<text x="34" y="9.6">6</text>
<text x="104" y="9.6">5</text>
<text x="174" y="9.6">4</text>
<text x="244" y="9.6">3</text>
<text x="314" y="9.6">2</text>
<text x="384" y="9.6">1</text>
<text x="6.8" y="38.7">D</text>
<text x="410.6" y="38.7">D</text>
<text x="7" y="112.9">C</text>
<text x="410.8" y="112.9">C</text>
<text x="7" y="187.1">B</text>
<text x="410.8" y="187.1">B</text>
<text x="7" y="261.4">A</text>
<text x="410.8" y="261.4">A</text>
<text x="34" y="290.4">6</text>
<text x="104" y="290.4">5</text>
<text x="174" y="290.4">4</text>
<text x="244" y="290.4">3</text>
<text x="314" y="290.4">2</text>
<text x="384" y="290.4">1</text>
</g>
<g font-size="3.9">
<text x="318.3" y="41.8">679,57</text>
<text x="38.2" y="52.4" transform="rotate(-90 38.2 52.4)">57</text>
<text x="73.7" y="51.6" transform="rotate(-90 73.7 51.6)">12</text>
<text x="181.6" y="50.6" transform="rotate(-90 181.6 50.6)">12</text>
<text x="277.9" y="53.9" transform="rotate(-90 277.9 53.9)">9,39</text>
<text x="104.8" y="64.6">785,52</text>
<text x="314.2" y="62.6">DOWN 90° R3</text>
<text x="215.6" y="76.2">66</text>
<text x="105.4" y="79.1">80</text>
<text x="150.4" y="87.4">20</text>
<text x="145.2" y="99.7" transform="rotate(-90 145.2 99.7)">65</text>
<text x="216.4" y="106">57</text>
<text x="59.5" y="113" transform="rotate(45 59.5 113)">16,8</text>
<text x="261.1" y="114" transform="rotate(-90 261.1 114)">DOWN 90° R3</text>
<text x="50.5" y="127.2" transform="rotate(-90 50.5 127.2)">65</text>
<text x="150.4" y="127.3">30</text>
<text x="389.1" y="128.2" transform="rotate(-90 389.1 128.2)">DOWN 90° R3</text>
<text x="32.9" y="143.6" transform="rotate(-90 32.9 143.6)">622,87</text>
<text x="39.4" y="141.1" transform="rotate(-90 39.4 141.1)">560</text>
<text x="89.6" y="141.1" transform="rotate(-90 89.6 141.1)">290</text>
<text x="119.9" y="141.1" transform="rotate(-90 119.9 141.1)">290</text>
<text x="188.3" y="141.1" transform="rotate(-90 188.3 141.1)">666</text>
<text x="52.9" y="150.4">20</text>
<text x="92.8" y="153.5">144</text>
<text x="123.6" y="154.6">140</text>
<text x="146.7" y="151.4" transform="rotate(-90 146.7 151.4)">65</text>
<text x="245.9" y="161.5">9,39</text>
<text x="394.8" y="164.8">9,39</text>
<text x="78.1" y="170.2" transform="rotate(-45 78.1 170.2)">12,5</text>
<text x="216.4" y="168.8">57</text>
<text x="87.5" y="180" transform="rotate(-90 87.5 180)">15</text>
<text x="145.1" y="180.3">8</text>
<text x="137.6" y="191" transform="rotate(-90 137.6 191)">33</text>
<text x="379" y="188.9" transform="rotate(80 379 188.9)">DOWN 90° R3</text>
<text x="65.3" y="196.7" transform="rotate(40 65.3 196.7)">80°</text>
<text x="216.8" y="194.4">12</text>
<text x="369.4" y="193.8" transform="rotate(80 369.4 193.8)">UP 90° R3</text>
<text x="124.6" y="206.1">578</text>
<text x="275.5" y="209.4" transform="rotate(-80 275.5 209.4)">UP 90° R3</text>
<text x="264.7" y="210.9" transform="rotate(-80 264.7 210.9)">DOWN 90° R3</text>
<text x="252.8" y="219.6" transform="rotate(10 252.8 219.6)">65,39</text>
<text x="385.8" y="220" transform="rotate(-10 385.8 220)">65,39</text>
<text x="276.9" y="224.1" transform="rotate(10 276.9 224.1)">51,79</text>
<text x="362.4" y="224.2" transform="rotate(-10 362.4 224.2)">51,79</text>
<text x="134.7" y="263.6">QTY</text>
<text x="142.9" y="263.6">PART NUMBER</text>
<text x="192" y="263.6">DESCRIPTION</text>
<text x="238.6" y="263.7">MASS (kg)</text>
<text x="136.9" y="268.9">1</text>
<text x="142.9" y="268.9">SIL-026-CST-01</text>
<text x="168.6" y="269">Estructura de suelo trasero. Chapa 3 mm</text>
<text x="238.6" y="268.9">1,14</text>
<text x="358.5" y="275">SIL-026-SSTR-03-MET01</text>
</g>
<g font-size="3.3">
<text x="57.5" y="111" transform="rotate(45 57.5 111)">n</text>
<text x="76.1" y="172.1" transform="rotate(-45 76.1 172.1)">n</text>
</g>
<g font-size="3.1">
<text x="312.7" y="246.8">Tolerancias para dimensiones lineales y angulares sin indicación individual</text>
<text x="312.7" y="250.4">de tolerancia, según ISO 2768-1:1989</text>
<text x="312.7" y="254">Zonas de rugosidad no especificada, Ra 3.2</text>
<text x="377.7" y="285.6">A3</text>
<text x="397" y="285.9">2 /5</text>
</g>
<g font-size="2.4">
<text x="271.2" y="244.4">MATERIAL:</text>
<text x="271.3" y="252">ACABADO SUPERFICIAL:</text>
<text x="271.4" y="247.9">Generic</text>
<text x="271.3" y="254.6">Negro Satinado Liso</text>
<text x="271.2" y="259.7">SCALE:</text>
<text x="350.6" y="261">DRAWN: Adrian Parro</text>
<text x="391.2" y="260.6">05/01/2015</text>
<text x="350.6" y="267">CHECKED: Antonio Garcia</text>
<text x="391.2" y="266.7">12/01/2015</text>
<text x="350.6" y="271.4">DWG NO:</text>
<text x="350.8" y="276.9">Id. Ref:</text>
<text x="350.8" y="282.8">REV</text>
<text x="371.2" y="282.9">SIZE</text>
<text x="390.9" y="282.9">SHEET</text>
</g>
</svg>
